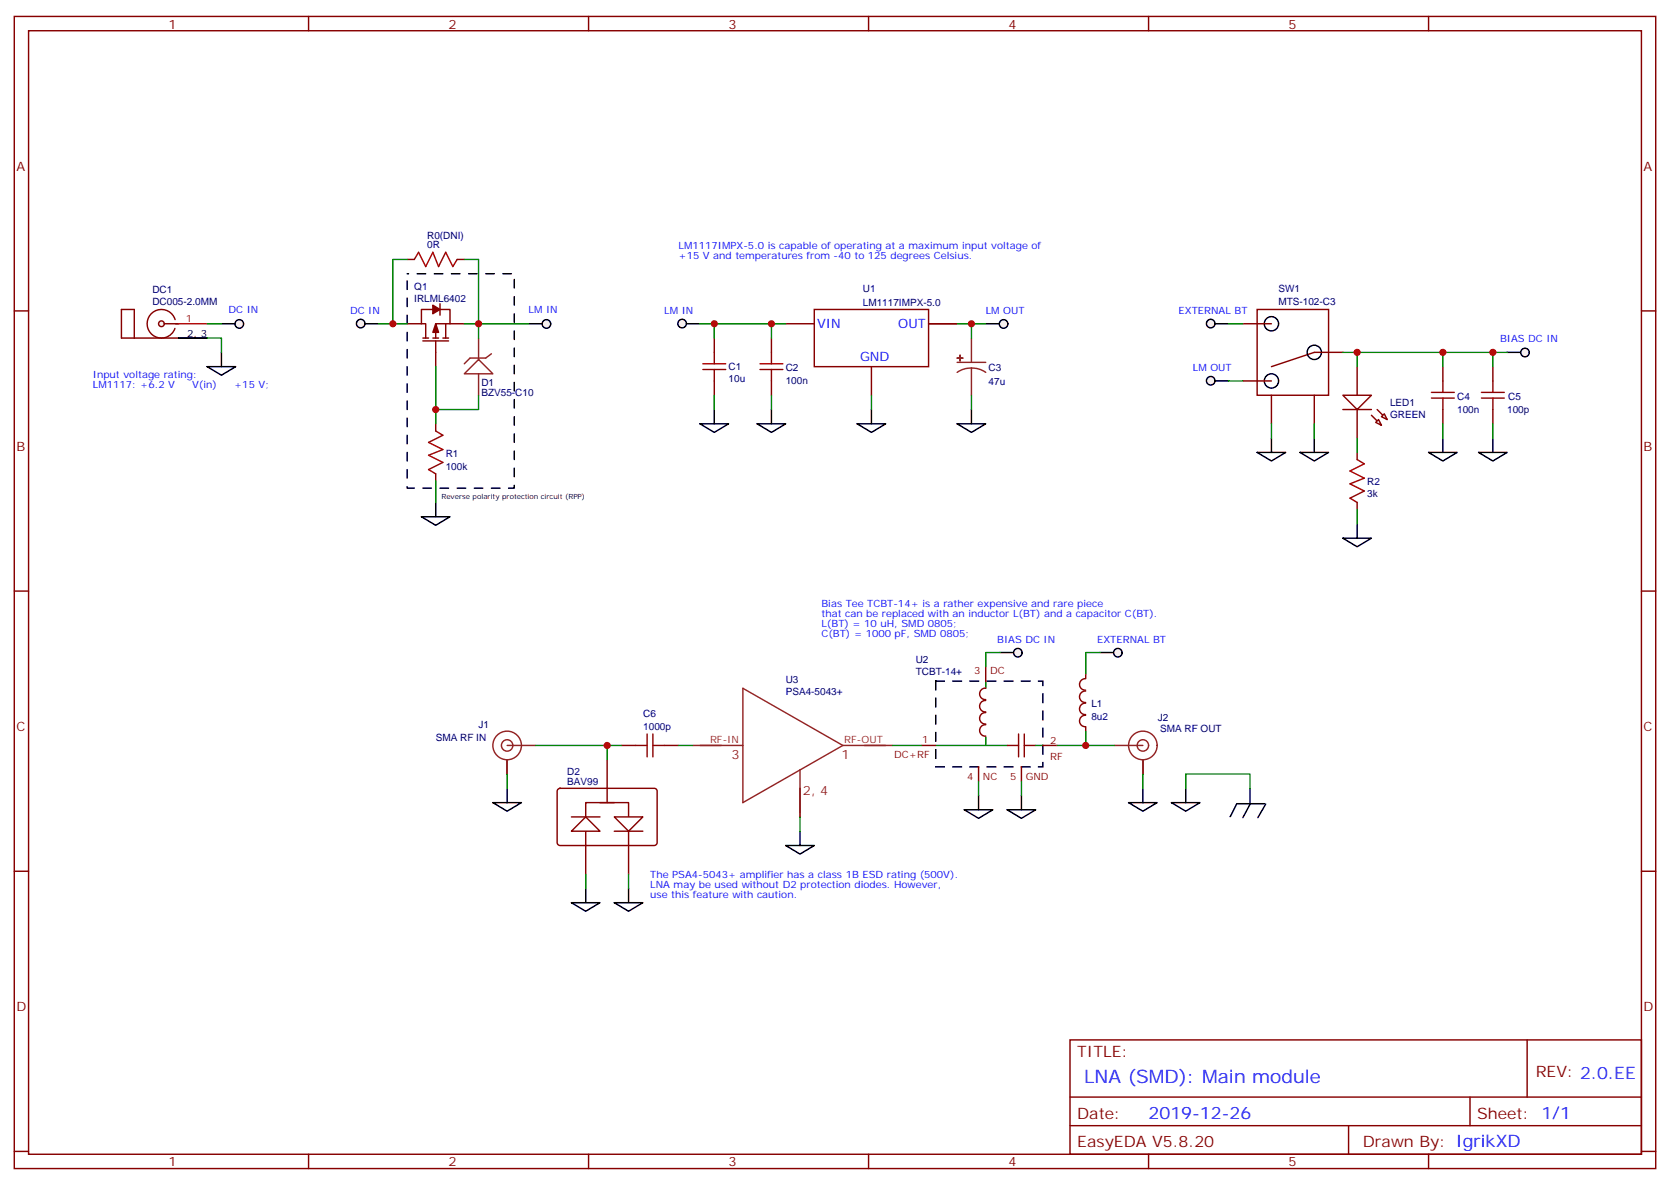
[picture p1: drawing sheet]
<svg xmlns="http://www.w3.org/2000/svg" width="412mm" height="292mm" viewBox="0 0 412 292" stroke-linecap="round" stroke-linejoin="round" font-family="sans-serif">
<path d="M100.5 69.3v51.2h26.5v-52.9h-26.5" fill="none" stroke="#000" stroke-width=".35" stroke-dasharray="2.1 2.1"/>
<g fill="none" stroke="#870000" stroke-width=".35">
<path d="M3.5 4.1h405.4v284.3h-405.4zM7.1 7.6h398.2v277.3h-398.2zM76.2 4.1v3.5M145.3 4.1v3.5M214.5 4.1v3.5M283.6 4.1v3.5M352.8 4.1v3.5M3.5 76.7h3.6M40.6 79.9h3.5M100.5 79.9h3.6M100.5 64h1.8M106.9 76.4h-2.8v3.5h1v3.5"/>
<path d="M108.7 76.4h2.4v3.5h-3.5v3.5M108.7 75v2.8M110.1 79.9v3.5M111.1 79.9h3.6M112.9 64h1.8M405.3 76.7h3.6M33.2 83.4v-7h-3.2v7h14.1M104.4 84.1h6.4M104.4 83.4h1.4M106.9 83.4h1.4M107.6 84.1v6.4M109.4 83.4h1.4"/>
<path d="M107.6 104.6v1.8M107.6 116.9v1.8M3.5 145.9h3.6M405.3 145.9h3.6M3.5 215h3.6M405.3 215h3.6M264.2 256.6h141.1v28.3h-141.1zM377.1 256.6v14.2M264.2 270.8h141.1M264.2 277.8h141.1M333 277.8v7.1M363 270.8v7"/>
<path d="M3.5 284.2h3.6M76.2 284.9v3.5M145.3 284.9v3.5M214.5 284.9v3.5M283.6 284.9v3.5M352.8 284.9v3.5M405.3 284.2h3.6"/>
</g>
<g fill="#870000" stroke="#870000" stroke-width=".35">
<path d="M107.6 79.9l.7 2.1h-1.4z"/>
<path d="M106.9 75.3l1.8 1.1-1.8 1z"/>
</g>
<path d="M102.3 64l1.1-1.7 1.7 3.5 1.8-3.5 1.4 3.5 1.8-3.5 1.7 3.5 1.1-1.8M107.6 106.4l1.8 1-3.6 1.8 3.6 1.7-3.6 1.5 3.6 1.7-3.6 1.8 1.8 1" fill="none" stroke="#a10000" stroke-width=".35"/>
<path d="M118.2 88.7l3.5 3.6h-7zM118.2 83.4v5.3M118.2 92.3v5.2M121.4 87.3l-1.5 1.1h-3.8l-1.4 1.4" fill="none" stroke="#8c2424" stroke-width=".35"/>
<circle cx="39.9" cy="79.9" r=".71" fill="#f0f0f0" stroke="#870000" stroke-width=".35"/>
<g fill="none" stroke="#870000" stroke-width=".35">
<path d="M43.2 78.9a3.5 3.5 0 0 0-5.4-1.9 3.5 3.5 0 0 0-.1 5.7 3.5 3.5 0 0 0 5.5-1.6M356.3 90.5v3.5M368.7 90.5v3.5M331.6 101.1h7.1M335.1 111.7v1.7M338.7 102.5l2.4 2.5M340.1 101.1l2.4 2.4M356.3 101.1v3.5M368.7 101.1v3.5M335.1 124v1.8M243.4 175.9a1.41 1.41 0 0 0-1.5 1.4 1.41 1.41 0 0 0 1.5 1.4M243.4 172.9a1.41 1.41 0 0 0-1.5 1.4 1.41 1.41 0 0 0 1.5 1.4"/>
<path d="M243.4 164.6v3.5M243.4 169.8a1.41 1.41 0 0 0-1.5 1.4 1.41 1.41 0 0 0 1.5 1.4M243.4 178.9a1.41 1.41 0 0 0-1.5 1.4 1.41 1.41 0 0 0 1.5 1.4M268.1 173.5a1.41 1.41 0 0 0-1.5 1.4 1.41 1.41 0 0 0 1.5 1.5M268.1 170.6a1.41 1.41 0 0 0-1.5 1.4 1.41 1.41 0 0 0 1.5 1.4M268.1 176.5a1.41 1.41 0 0 0-1.5 1.4 1.41 1.41 0 0 0 1.5 1.4M268.1 167.5a1.41 1.41 0 0 0-1.5 1.4 1.41 1.41 0 0 0 1.5 1.4M268.1 166.3v1.1M268.1 179.4v1M227.5 184h3.6M241.7 189.3v3.5M252.2 189.3v3.5"/>
<path d="M257.5 184h3.6"/>
</g>
<path d="M44.1 79.9h7.1" fill="none" stroke="#f00" stroke-width=".35"/>
<path d="M44.1 83.4h7.1" fill="none" stroke="#000" stroke-width=".35"/>
<path d="M183.4 169.9l24.7 14.1-24.7 14.1zM171.1 184h12.3M197.6 190v11.6M208.1 184h12.4" fill="none" stroke="#8c2424" stroke-width=".35"/>
<path d="M231.1 168.1h26.4v21.2h-26.4z" fill="none" stroke="#000" stroke-width=".35" stroke-dasharray="2.1 2.1"/>
<g fill="none" stroke="#a10000" stroke-width=".35">
<path d="M353.5 98.2h5.6M353.5 96.8h5.6M356.3 94v2.8M356.3 98.2v2.9M365.8 98.2h5.7M365.8 96.8h5.7M368.7 94v2.8M368.7 98.2v2.9M335.1 113.4l1.8 1.1-3.5 1.7 3.5 1.8-3.5 1.4 3.5 1.8-3.5 1.7 1.7 1.1M248.7 184h2.8M251.5 181.2v5.6M252.9 181.2v5.6"/>
<path d="M252.9 184h2.9"/>
</g>
<path d="M243.4 168.1v1.8M231.1 184h17.6M243.4 181.9v2.1M255.8 184h1.7" fill="none" stroke="#008700" stroke-width=".35"/>
<path d="M331.6 97.5h7.1l-3.6 3.6z" fill="#fff" stroke="#870000" stroke-width=".35"/>
<g fill="#f0f0f0" stroke="#870000" stroke-width=".35">
<path d="M339.7 104.2l.7-.7 .7 1.5z"/>
<path d="M341.1 102.8l.7-.7 .7 1.4z"/>
</g>
<g fill="none" stroke="#870000" stroke-width=".35">
<path d="M176.4 83.4v3.6M176.4 94v3.5M190.5 83.4v3.6M190.5 94v3.5M335.1 90.5v7M335.1 101.1v7M137.8 194.8l.5-.2h23.3a.71 .71 0 0 1 .7 .7v12.7a.76 .76 0 0 1-.7 .7h-23.3a.76 .76 0 0 1-.7-.7v-12.7zM148.2 198.1h7v3.5M149.9 194.6v3.5M151.7 198.1h-7.1v3.5M141.1 201.6h7.1M144.6 205.1v3.6"/>
<path d="M151.7 205.1h7M155.2 205.1v3.6"/>
</g>
<path d="M173.6 91.2h5.6M173.6 89.8h5.6M176.4 87v2.8M176.4 91.2v2.8M187.7 91.2h5.6M187.7 89.8h5.6M190.5 87v2.8M190.5 91.2v2.8" fill="none" stroke="#a10000" stroke-width=".35"/>
<g fill="#fff" stroke="#870000" stroke-width=".35">
<path d="M151.7 201.6h7l-3.5 3.5z"/>
<path d="M141.1 205.1l3.5-3.5 3.6 3.5z"/>
</g>
<g fill="none" stroke="#870000" stroke-width=".35">
<path d="M194 79.9h7.1M201.1 76.4h28.2v14.1h-28.2zM229.3 79.9h7.1M306.9 79.9h7.1M310.4 76.4h17.7v21.1h-17.7zM215.2 90.5v7M306.9 94h7.1M314 97.5v7.1M324.6 97.5v7.1M331.6 87h-7l-10.6 3.5M149.9 187.5v7.1M153.5 184h3.5"/>
<path d="M164 184h3.6M144.6 208.7v7M155.2 208.7v7"/>
</g>
<path d="M157 184h2.8M159.8 181.2v5.6M161.2 184h2.8M161.2 181.2v5.6" fill="none" stroke="#a10000" stroke-width=".35"/>
<g fill="#8c2424" stroke="#8c2424" stroke-width=".35">
<path d="M236.4 88.4h1.4z"/>
<path d="M237.1 87.7v1.4z"/>
</g>
<g fill="none" stroke="#8c2424" stroke-width=".35">
<path d="M236.4 89.4h7M239.9 90.8l1.8 .3 1.7 .8M239.9 90.8l-1.9 .3-1.6 .8M239.9 83.4v6M239.9 90.8v6.7M125.2 187.5v3.5M125.2 184h7.1M275.2 184h7M282.2 187.5v3.5"/>
<circle cx="125.2" cy="184" r="1.41"/>
<circle cx="125.2" cy="184" r="3.5"/>
<circle cx="282.2" cy="184" r="1.41"/>
<circle cx="282.2" cy="184" r="3.5"/>
</g>
<g fill="none" stroke="#000" stroke-width=".35">
<path d="M130.5 79.9h3.6M121.7 198.1h7.1l-3.6 2.1zM125.2 194.6v3.5M278.7 198.1h7.1l-3.6 2.1zM282.2 194.6v3.5M289.3 198.1h7l-3.5 2.1zM292.8 194.6v3.5M305.4 198.3l-1.7 3.2M305.5 198.3h6.8M308.7 194.6v3.5M308.8 198.3l-1.9 3.5M312.6 198.4l-2 3.4"/>
<path d="M194 208.7h7.1l-3.5 2.1zM197.6 205.1v3.6"/>
<circle cx="314" cy="79.9" r="1.76"/>
<circle cx="314" cy="94" r="1.76"/>
<circle cx="324.6" cy="87" r="1.76"/>
</g>
<circle cx="134.9" cy="79.9" r="1.06" fill="#f0f0f0" stroke="#000" stroke-width=".35"/>
<path d="M51.2 90.5h7l-3.5 2.1zM54.7 87v3.5M372.2 87h3.5M104.1 127.5h7l-3.5 2.1zM107.6 124v3.5" fill="none" stroke="#000" stroke-width=".35"/>
<circle cx="376.6" cy="87" r="1.06" fill="#f0f0f0" stroke="#000" stroke-width=".35"/>
<path d="M299.9 94h3.5" fill="none" stroke="#000" stroke-width=".35"/>
<circle cx="299" cy="94" r="1.06" fill="#f0f0f0" stroke="#000" stroke-width=".35"/>
<path d="M54.7 79.9h3.5" fill="none" stroke="#000" stroke-width=".35"/>
<circle cx="59.1" cy="79.9" r="1.06" fill="#f0f0f0" stroke="#000" stroke-width=".35"/>
<path d="M90 79.9h3.5" fill="none" stroke="#000" stroke-width=".35"/>
<circle cx="89.1" cy="79.9" r="1.06" fill="#f0f0f0" stroke="#000" stroke-width=".35"/>
<path d="M299.9 79.9h3.5M248.7 199.8h7.1l-3.6 2.2zM252.2 196.3v3.5" fill="none" stroke="#000" stroke-width=".35"/>
<circle cx="299" cy="79.9" r="1.06" fill="#f0f0f0" stroke="#000" stroke-width=".35"/>
<path d="M246.9 161h3.6" fill="none" stroke="#000" stroke-width=".35"/>
<circle cx="251.4" cy="161.1" r="1.06" fill="#f0f0f0" stroke="#000" stroke-width=".35"/>
<path d="M271.6 161h3.6M144.6 219.3v3.5M141.1 222.8h7.1l-3.6 2.1z" fill="none" stroke="#000" stroke-width=".35"/>
<circle cx="276" cy="161.1" r="1.06" fill="#f0f0f0" stroke="#000" stroke-width=".35"/>
<path d="M243.4 79.9h3.5M352.8 111.7h7l-3.5 2.1zM356.3 108.1v3.6M365.1 111.7h7.1l-3.5 2.1zM368.7 108.1v3.6M238.1 199.8h7.1l-3.5 2.2zM241.7 196.3v3.5" fill="none" stroke="#000" stroke-width=".35"/>
<circle cx="247.8" cy="79.9" r="1.06" fill="#f0f0f0" stroke="#000" stroke-width=".35"/>
<path d="M169.3 79.9h3.6" fill="none" stroke="#000" stroke-width=".35"/>
<circle cx="168.5" cy="79.9" r="1.06" fill="#f0f0f0" stroke="#000" stroke-width=".35"/>
<g fill="none" stroke="#000" stroke-width=".35">
<path d="M172.9 104.6h7l-3.5 2.1zM176.4 101.1v3.5M187 104.6h7l-3.5 2.1zM190.5 101.1v3.5M211.7 104.6h7l-3.5 2.1zM215.2 101.1v3.5M236.4 104.6h7l-3.5 2.1zM239.9 101.1v3.5M310.4 111.7h7.1l-3.5 2.1zM314 108.1v3.6M321 111.7h7.1l-3.5 2.1zM324.6 108.1v3.6"/>
<path d="M331.6 132.8h7.1l-3.6 2.1zM335.1 129.3v3.5M155.2 219.3v3.5M151.7 222.8h7l-3.5 2.1z"/>
</g>
<g fill="none" stroke="#008700" stroke-width=".35">
<path d="M51.2 79.9h3.5M93.5 79.9h3.5M100.5 64h-3.5v15.9h3.5M114.7 79.9h3.5v3.5M114.7 64h3.5v15.9h12.3M172.9 79.9h17.6M176.4 79.9v3.5M194 79.9h-3.5v3.5M236.4 79.9h3.5v3.5M239.9 79.9h3.5M303.4 79.9h3.5M51.2 83.4h3.5v3.6"/>
<path d="M107.6 90.5v14.1M118.2 97.5v3.6h-10.6M176.4 97.5v3.6M190.5 97.5v3.6M215.2 97.5v3.6M239.9 97.5v3.6M303.4 94h3.5M331.6 87h40.6M335.1 87v3.5M356.3 87v3.5M368.7 87v3.5M107.6 118.7v5.3"/>
<path d="M314 104.6v3.5M324.6 104.6v3.5M335.1 108.1v3.6M356.3 104.6v3.5M368.7 104.6v3.5M335.1 125.8v3.5M246.9 161h-3.5v3.6M271.6 161h-3.5v5.3M125.2 191v3.6M132.3 184h17.6M153.5 184h-3.6v3.5M167.6 184h3.5"/>
<path d="M220.5 184h7M241.7 192.8v3.5M252.2 192.8v3.5M261.1 184h14.1M268.1 180.4v3.6M282.2 191v3.6M292.8 194.6v-3.6h15.9v3.6M144.6 215.7v3.6M155.2 215.7v3.6M197.6 201.6v3.5"/>
</g>
<g fill="#c00">
<circle cx="368.7" cy="87" r=".88"/>
<circle cx="335.1" cy="87" r=".88"/>
<circle cx="239.9" cy="79.9" r=".88"/>
<circle cx="268.1" cy="184" r=".88"/>
<circle cx="97" cy="79.9" r=".88"/>
<circle cx="107.6" cy="101.1" r=".88"/>
<circle cx="118.2" cy="79.9" r=".88"/>
<circle cx="149.9" cy="184" r=".88"/>
<circle cx="190.5" cy="79.9" r=".88"/>
<circle cx="176.4" cy="79.9" r=".88"/>
<circle cx="356.3" cy="87" r=".88"/>
</g>
<text font-size="4.6" fill="#00f" x="267.8" y="267.2">LNA (SMD): Main module</text>
<text font-size="4.2" fill="#00f" x="283.6" y="276">2019-12-26</text>
<g font-size="3.9" fill="#800">
<text x="266" y="260.9">TITLE:</text>
<text x="379.2" y="265.8">REV: 2.0.EE</text>
<text x="266" y="276">Date:</text>
<text x="364.8" y="276">Sheet: 1/1</text>
<text x="266" y="283.1">EasyEDA V5.8.20</text>
<text x="336.5" y="283.1">Drawn By: IgrikXD</text>
</g>
<g font-size="3.2" fill="#800">
<text x="41.6" y="7.1">1</text>
<text x="110.8" y="7.1">2</text>
<text x="179.9" y="7.1">3</text>
<text x="249.1" y="7.1">4</text>
<text x="318.2" y="7.1">5</text>
<text x="4.1" y="42.2">A</text>
<text x="405.9" y="42.2">A</text>
<text x="4.1" y="111.3">B</text>
<text x="405.9" y="111.3">B</text>
<text x="4.1" y="180.4">C</text>
<text x="405.9" y="180.4">C</text>
<text x="4.1" y="249.6">D</text>
<text x="405.9" y="249.6">D</text>
<text x="41.6" y="287.9">1</text>
<text x="110.8" y="287.9">2</text>
<text x="179.9" y="287.9">3</text>
<text x="249.1" y="287.9">4</text>
<text x="318.2" y="287.9">5</text>
</g>
<g font-size="3.2" fill="#00f">
<text x="201.8" y="81">VIN</text>
<text x="221.8" y="81">OUT</text>
<text x="212.4" y="89.2">GND</text>
</g>
<g font-size="3.2" fill="#8d2323">
<text x="180.6" y="187.3">3</text>
<text x="207.8" y="187.3">1</text>
<text x="198.3" y="196.3">2, 4</text>
</g>
<g font-size="2.5" fill="#000080">
<text x="105.5" y="59">R0(DNI)</text>
<text x="105.5" y="61.2">0R</text>
<text x="102.3" y="71.7">Q1</text>
<text x="37.6" y="75.3">DC005-2.0MM</text>
<text x="37.6" y="72.2">DC1</text>
<text x="102.3" y="74.5">IRLML6402</text>
<text x="213.1" y="75.5">LM1117IMPX-5.0</text>
<text x="213.1" y="72.1">U1</text>
<text x="315.7" y="75.3">MTS-102-C3</text>
<text x="315.7" y="72.1">SW1</text>
<text x="118.9" y="95.2">D1</text>
<text x="179.9" y="94.4">10u</text>
<text x="179.9" y="91.4">C1</text>
<text x="194" y="94.8">100n</text>
<text x="194" y="91.6">C2</text>
<text x="244.1" y="95">47u</text>
<text x="244.1" y="91.6">C3</text>
<text x="118.9" y="97.6">BZV55-C10</text>
<text x="343.3" y="100.2">LED1</text>
<text x="359.8" y="101.8">100n</text>
<text x="359.8" y="98.7">C4</text>
<text x="372.2" y="101.9">100p</text>
<text x="372.4" y="98.7">C5</text>
<text x="343.3" y="103.3">GREEN</text>
<text x="110.1" y="112.8">R1</text>
<text x="110.1" y="116">100k</text>
<text x="337.6" y="119.6">R2</text>
<text x="337.6" y="122.8">3k</text>
<text x="226.1" y="166.6">TCBT-14+</text>
<text x="226.1" y="163.7">U2</text>
<text x="194" y="171.5">PSA4-5043+</text>
<text x="194" y="168.7">U3</text>
<text x="118.2" y="179.6">J1</text>
<text x="158.9" y="177">C6</text>
<text x="269.5" y="177.7">8u2</text>
<text x="269.5" y="174.5">L1</text>
<text x="285.9" y="177.9">J2</text>
<text x="107.6" y="182.8">SMA RF IN</text>
<text x="158.9" y="180.1">1000p</text>
<text x="286.5" y="180.7">SMA RF OUT</text>
<text x="140.1" y="191.3">D2</text>
<text x="140.1" y="193.7">BAV99</text>
</g>
<g font-size="2.5" fill="#00f">
<text x="167.6" y="61.4">LM1117IMPX-5.0 is capable of operating at a maximum input voltage of</text>
<text x="167.6" y="63.8">+15 V and temperatures from -40 to 125 degrees Celsius.</text>
<text x="56.4" y="77.2">DC IN</text>
<text x="86.4" y="77.4">DC IN</text>
<text x="130.5" y="77.2">LM IN</text>
<text x="164" y="77.4">LM IN</text>
<text x="243.4" y="77.4">LM OUT</text>
<text x="291" y="77.4">EXTERNAL BT</text>
<text x="370.4" y="84.5">BIAS DC IN</text>
<text x="22.9" y="93.3">Input voltage rating:</text>
<text x="22.9" y="95.8">LM1117: +6.2 V</text>
<text x="47.5" y="95.8">V(in)</text>
<text x="57.8" y="95.8">+15 V;</text>
<text x="294.6" y="91.5">LM OUT</text>
<text x="202.8" y="149.8">Bias Tee TCBT-14+ is a rather expensive and rare piece</text>
<text x="202.8" y="152.2">that can be replaced with an inductor L(BT) and a capacitor C(BT).</text>
<text x="202.8" y="154.7">L(BT) = 10 uH, SMD 0805;</text>
<text x="202.8" y="157.2">C(BT) = 1000 pF, SMD 0805;</text>
<text x="246.2" y="158.7">BIAS DC IN</text>
<text x="270.9" y="158.7">EXTERNAL BT</text>
<text x="160.6" y="216.6">The PSA4-5043+ amplifier has a class 1B ESD rating (500V).</text>
<text x="160.6" y="219">LNA may be used without D2 protection diodes. However,</text>
<text x="160.6" y="221.5">use this feature with caution.</text>
</g>
<text font-size="2.5" fill="#f00" x="45.9" y="79.6">1</text>
<text font-size="2.5" x="46.3" y="83.1">2, 3</text>
<g font-size="2.5" fill="#800">
<text x="240.6" y="166.5">3</text>
<text x="244.5" y="166.5">DC</text>
<text x="227.7" y="183.3">1</text>
<text x="259.3" y="183.6">2</text>
<text x="220.8" y="187.1">DC+RF</text>
<text x="259.3" y="187.5">RF</text>
<text x="238.8" y="192.4">4</text>
<text x="242.7" y="192.4">NC</text>
<text x="249.4" y="192.4">5</text>
<text x="253.3" y="192.4">GND</text>
</g>
<g font-size="2.5" fill="#8d2323">
<text x="175.3" y="183.3">RF-IN</text>
<text x="208.5" y="183.3">RF-OUT</text>
</g>
<text font-size="1.8" x="109" y="123.1">Reverse polarity protection circuit (RPP)</text>
</svg>
